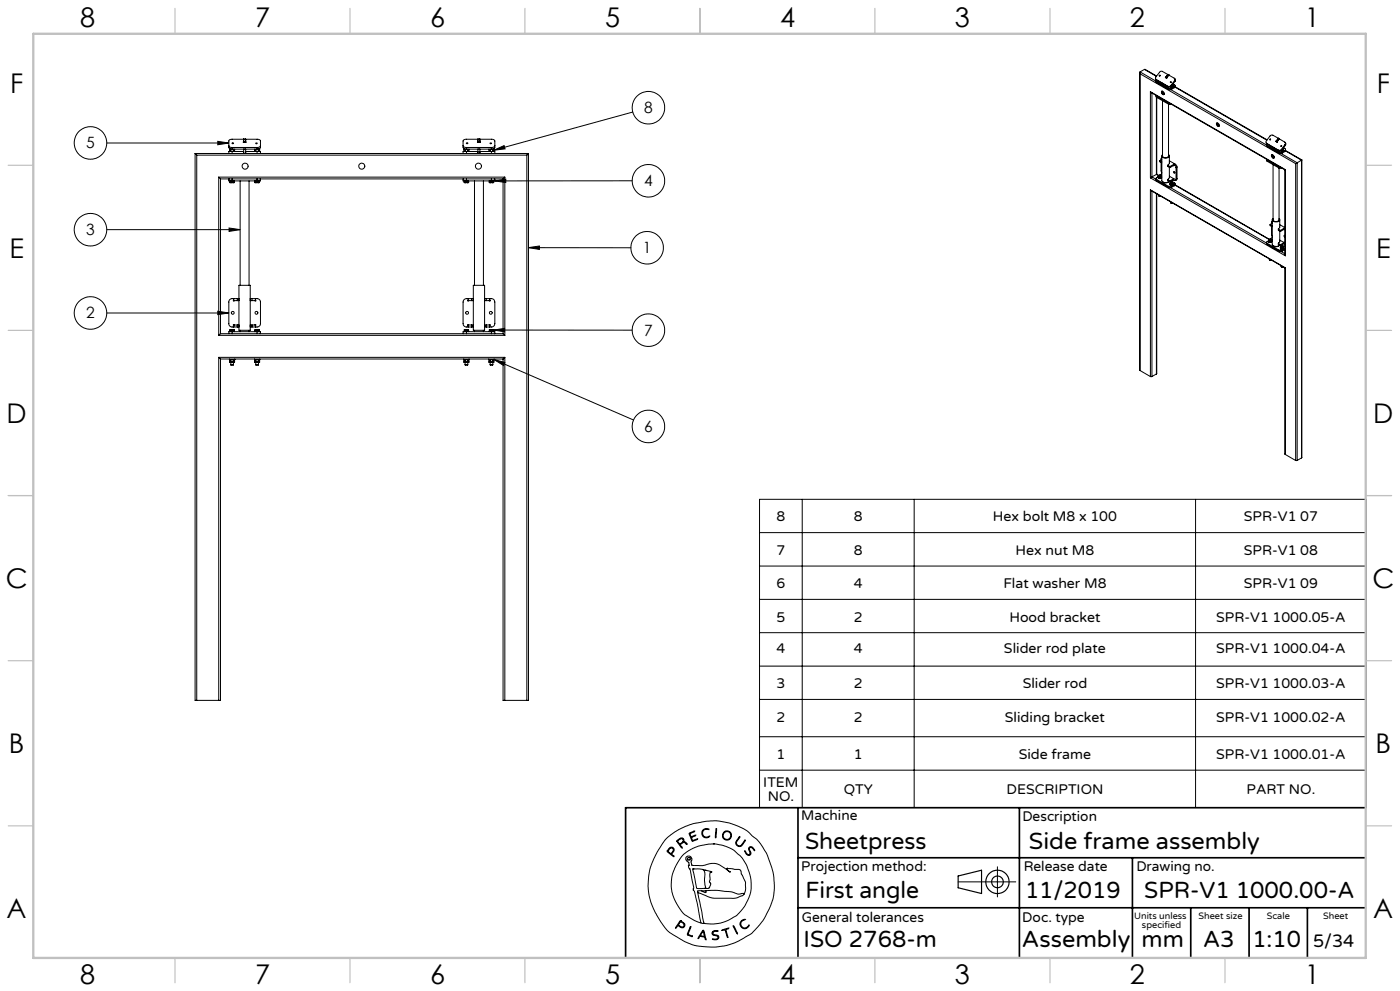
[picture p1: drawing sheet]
<svg xmlns="http://www.w3.org/2000/svg" width="420mm" height="297mm" viewBox="0 0 420 297" stroke-linecap="round" stroke-linejoin="round" font-family="sans-serif">
<g fill="none" stroke="#000" stroke-width=".3">
<path d="M189.8 33.6l-41.6 11.4M341.9 21.8l.1 89.3M342 21.6v.5M342 22.1l46.7 26.9M342 22.1v89M342 21.6l4.8 2.7M343.3 20.8l3.7 2M343.3 20.8l-1.3 .8M343.3 20.8l3.6 2.1M345.1 27.5l40.4 23.4M345.1 27.5v25.8M345.1 27.5l40.5 23.3"/>
<path d="M345.6 27.9v25.1M346.7 23.7l.3 .3M346.8 24.1l.2 .6M346.9 29.1v23.2M347 24l-.2 .1 .2 .3M347 28.9l-.2-.3 .1 .5 3.8 2.2h.7M347 24.4v.3M347 28.9v23.3M347 24l3.6 2.1M347 24.4l1.7 .9M347 24.7l1.7 .9M347 28.9l3.6 2"/>
<path d="M348 22.7l-.1 .1M348.5 27.3a.61 .61 0 0 1 .6 .4 .61 .61 0 0 1-.1 .7l-.5-.4zM348.6 27.6l.6 .4M348.6 27.3l.1 .6 .5 .4M348.7 25.6v-.7l.2 .2v.7M348.7 25.6l.2 .2M348.7 27.8l.5 .4M348.8 30.2v16.7M348.9 25.8l1.7 1M349.2 25.3l-.3 .2 1.7 .9M349.7 23.2l.3 .2M350 23.4h.1"/>
<path d="M350 23.3v.2M350 23.3h.1M350.3 22.3l-1.7-1h-.3l-1.5 1.7-.2 .5 .2 .3 3.6 2.1M350.3 22.3l-.6 .9M350.3 22.3l.4 .2M350.3 22.3l.3 .2M350.4 25.9l.2 .2M350.6 26.4h.9M350.6 26.8h.9M350.6 30.9l.4 .1M350.6 26.4v.4M350.6 30.9v16"/>
<path d="M350.6 22.5l1.8 1.1-.1 .6M350.6 22.5h.1M350.6 22.5l-.6 .8M350.6 22.5l-.6 .9M350.7 22.5h.1M351.1 26.1l.2 .1M351.2 26.8l28.7 16.7M351.3 25.6l-.6 .3h-.3M351.3 25.6l.1 .2M351.3 25.9v.3M351.3 24.7h.1M351.4 25.8l-.3 .3h-.5"/>
<path d="M351.5 26.4v.4M351.5 25.7h.1M351.5 25.7h.3M351.7 25.4l-.2 .2M351.8 26.1l-.5 .1M351.8 25.7v.4M351.9 25.5l-.4 .2M351.9 25.5l-.1 .2M351.9 25.4l-.1-.1 .1 .2M351.9 25.4l-.1 .7M351.9 25.1l.6 .5-.2 .3M351.9 25.4v.1"/>
<path d="M352.3 24.2l-1 1.4M352.3 24.2l.2 .2M352.3 25.9l-.8 .5M352.3 25.9v.4M352.3 26.3l-.8 .5M352.4 23.5l.2 .5-.1 .4M352.5 24.4l-1.1 1.4M352.5 26.1l27.5 15.9M352.5 26l-.2 .3M352.5 25.7v.3M352.5 26l27.6 15.9M365 36.9a.59 .59 0 0 1 .7 .3 .59 .59 0 0 1-.2 .7l-.5-.4z"/>
<path d="M365.1 37.1l.7 .4M365.1 36.8l.1 .6 .5 .4M365.1 37.4l.7 .3M32 42.9h36.7M58.5 46h11.1M58.5 46l.5 .5M58.5 46v163.9h.5M59 46.5h99M59 46.5v163.4M65.3 42.4l3.4 .5-3.4 .5zM65.6 53.1l.5 .5M65.6 53.1h85.8"/>
<path d="M65.6 53.1v47.4M66.1 53.6h3.5M66.1 53.6v46.4M68.7 43.7l.2 .4 .7 .1M68.7 53.6v.6h.9M68.9 45.3h.4M68.9 44.7l.2-.1zM68.9 45.3l.1 .1M68.9 44.7v.6M69 54.7h.3M69 54.7v-.4h8.8v.4M69.3 45.3l.3 .1"/>
<path d="M69.3 44.7v.6M69.3 54.7h.7M69.6 42.9l.5 .1zM69.6 54.7h.4M69.6 44.7l-.5-.1-.4-.3v-2.1l.4-.4 8.2-.1 .8 .3v2.2l-.1 .3-.9 .2M69.6 45.4h-.9v.6M69.6 44.2v.5M69.6 45.4v.6M69.6 53.6v1.1M69.6 54.7h-.3M69.6 44.2h7.5M69.6 44.7h7.5"/>
<path d="M69.6 46h7.5M69.6 45.4h3.5M69.6 53.6h7.5M70 45.3l-.4 .1M70 45.3h.4M70 44.7v.6M70.3 54.7h-.3M70.3 54.2v.5M70.4 45.3l-.1 .1M70.4 44.7v.6M72 54.2v31.3M73.1 42.5l-.2 .1h.3"/>
<path d="M73.1 41.7v1M73.1 44.7v1.3M73.1 42.6h.6M73.7 42.5l.1 .2-.3-.1M73.7 41.7h.1M73.7 41.7v1M73.7 44.7v1.3M73.7 45.4h3.4M74.7 54.2v31.3M76.4 45.3h.4M76.4 45.3l.1 .1M76.4 44.7v.6"/>
<path d="M76.5 54.7h.3M76.5 54.2v.5M76.8 45.3l.3 .1M76.8 42.9l.4 .1-.4 .1zM76.8 44.7v.6M76.8 54.7h.7M77.1 54.7h.4M77.1 46h62.8M77.1 45.4h1v.6M77.1 53.6h62.8M77.1 44.2v.5M77.1 45.4v.6"/>
<path d="M77.1 53.6v1.1M77.1 54.7h-.3M77.5 45.3l-.4 .1M77.5 45.3h.4M77.5 44.7v.6M77.7 44.6l.2 .1zM77.8 54.7h-.3M77.9 45.3l-.1 .1M77.9 44.7v.6M78.1 43.7l-.3 .4-.7 .1M78.1 53.6v.6h-1M138.9 43.7l.3 .4 .7 .1"/>
<path d="M138.9 53.6v.6h1M139.2 45.3h.4M139.2 44.7l.2-.1zM139.2 45.3l.1 .1M139.2 44.7v.6M139.3 54.7h.3M139.3 54.7v-.4h8.8v.4M139.6 45.3l.3 .1M139.6 44.7v.6M139.6 54.7h.7M139.9 54.7h.4M139.9 44.7l-.8-.2-.2-.3v-1.9l.5-.5 8.2-.1 .7 .2 .1 .4v1.9l-.1 .3-.9 .2"/>
<path d="M139.9 42.9l.5 .1-.3 .1zM139.9 45.4h-1v.6M139.9 44.2v.5M139.9 45.4v.6M139.9 53.6v1.1M139.9 54.7h-.3M139.9 44.2h7.5M139.9 44.7h7.5M139.9 46h7.5M139.9 45.4h3.5M139.9 53.6h7.5M140.3 45.3h.4"/>
<path d="M140.3 45.3l-.4 .1M140.3 44.7v.6M140.6 54.7h-.3M140.6 54.2v.5M140.7 45.3l-.1 .1M140.7 44.7v.6M142.3 54.2v31.3M143.4 42.5l-.2 .1h.3M143.4 42.6h.6M143.4 41.7v1M143.4 44.7v1.3M144 42.5l.1 .1h-.3"/>
<path d="M144 41.7h.1M144 41.7v1M144 44.7v1.3M144 45.4h3.4M145 54.2v31.3M146.7 45.3h.4M146.7 45.3l.1 .1M146.7 44.7v.6M146.8 54.7h.3M146.8 54.2v.5M147 42.9l.5 .1zM147.1 45.3l.3 .1"/>
<path d="M147.1 44.7v.6M147.1 54.7h.6M147.4 54.7h.3M147.4 46h11.1M147.4 45.4h1v.6M147.4 54.2h1M147.4 53.6h3.5M147.4 44.2v.5M147.4 45.4v.6M147.4 53.6v1.1M147.4 54.7h-.3M147.8 45.3h.4"/>
<path d="M147.8 45.3l-.4 .1M147.8 44.7v.6M148 44.6l.2 .1M148.1 54.7h-.4M148.2 45l3-1.4 .3 1zM148.2 45.3l-.1 .1M148.2 44.7v.6M148.4 54.2l3.3-.5v1zM148.4 43.7l-.3 .4-.7 .1M148.4 53.6v.6M150.9 53.6v46.4M151.4 53.1l-.5 .5"/>
<path d="M151.4 53.1v47.4M158 46.5v163.4M158.5 46l-.5 .5M158.5 46v163.9h-.5M189.7 54.2h-41.3M345.1 56.9l40.4 23.4M345.1 56.9l40.5 23.4M345.1 56.9v56M345.1 53.3l40.5 23.4M345.6 53l-.5 .3M345.6 53l1.2 .7M345.6 57.3v55.6"/>
<path d="M346.8 53.5l.2 .6M346.9 52.3l-1.3 .7M346.9 52.3l.8 .4M346.9 58v54.1M347 53.8v.3M347 53.8l3.6 2M347 54.1l3.6 2.1M347 52.2l-.1 .1M347 58.1l-.1 54M347 52.2l.9 .5M347.4 53l-.5 .4 .1 .4M347.4 52.9l.2 .5"/>
<path d="M347.4 52.9l.1 .2M347.5 53.1l.3 .1M347.5 53.1l.1 .1M347.5 53.3v.1M347.6 53.4l.5 .1M347.6 53.2v.2M347.6 53.2h.2M347.6 52.8l-.1 .3M347.6 53.4l.4 .1M347.6 52.8l-.2 .1M347.6 58.5l.1 .3 .5-.1M347.7 58.8h.4"/>
<path d="M347.7 58.8h.1M347.8 53.2l.3 .1M347.9 52.7l-.3 .1M347.9 48.2l.5 .2M347.9 48.2v.3l.5 .3M347.9 52.5v.3l.5 .3M347.9 52.5l.5 .2M348.1 53.3v.2M348.1 58.8h.1M348.2 53.2h-.4M348.2 53.2l-.1 .1M348.3 53.4l-.2 .1"/>
<path d="M348.3 53l-.1 .2M348.3 48.7v2.6l.2 .4M348.4 53.1l-.2 .1M348.4 48.4l.1 .1M348.4 48.8h.1M348.4 52.7l.1 .1M348.4 53.1h.1M348.4 52.7v.6l-.3 .2M348.4 48.4v.4M348.5 47.3l-.2 .6M348.5 46.7v7.4a1.38 1.38 0 0 0 2.2 .3M348.5 47.8l-.6 .4"/>
<path d="M348.5 52.1l-.6 .4M348.8 46.3l-.1 .2a.9 .9 0 0 0 .4 .9 .9 .9 0 0 0 1-.1l.6-.3-.1-.7M348.8 46.6a.94 .94 0 0 0 .9 .7 .94 .94 0 0 0 .9-.7M348.8 54.5l.6 .3 1.1-.3M350.4 49.5l.1 .4M350.4 53.8l.1 .5M350.5 49.6l.5 .3M350.5 49.9l.5 .3M350.5 49.6v.3M350.5 53.9v.4M350.5 53.9l.5 .3M350.5 54.3l.5 .2"/>
<path d="M350.6 55.8h.9M350.6 56.2h.9M350.6 55.8v.4M350.8 46.7v2.3l-.4 .5 .1 .1M350.8 50.2v3.1l-.4 .5 .1 .1M350.8 52.8l1.2 .7M350.8 48.2l1.6 .9M350.9 55l.2 .5M350.9 55l.1 .1M351 49.9v.3M351 54.2v.3M351 55.1l.3 .2"/>
<path d="M351 55.1l.1 .1M351 55.3v.2M351.1 55.5l.5 .1M351.1 55.2v.3M351.1 55.2l.2 .1M351.1 54.9l-.1 .2M351.1 54.9l-.2 .1M351.2 55.5l.3 .1M351.2 56.3l28.7 16.5M351.3 55.3h.3M351.4 54.3l1.1 .6-.2 .4M351.5 55.8v.4"/>
<path d="M351.5 54.8l-.4 .1M351.5 54.8l.4 .2M351.6 55.3v.3M351.8 55.2l-.5 .1M351.8 55.2l-.2 .1M351.9 55l-.1 .2M351.9 55.4l-.3 .2M351.9 55v.1M351.9 55.1l-.1 .1M351.9 55.1l-.3 .5M352 53.5l.1 .2M352.1 49.3l-.1 .3"/>
<path d="M352.1 53.7v.2M352.1 49.3l.2 .1M352.1 53.5h-.1M352.1 53.9l-1.1 .6M352.1 49.6l-1.1 .6M352.1 53.5l-1.1 .7M352.2 53.6l-.1 .1M352.3 49.4l.5 .8M352.3 55.3v.4M352.3 55.3l-.8 .5M352.3 55.7l-.8 .5M352.4 49.1l-.3 .2"/>
<path d="M352.4 49.1l.2 .1M352.4 51.6h.1M352.4 49.1l-1.4 .8M352.5 55.5l28.4 16.4M352.5 55.4l-.2 .3M352.5 55.1v.3M352.5 55.4l28.5 16.5M352.6 49.2l.5 .9M352.6 49.2l-.3 .2M352.8 53.8l-.1 .3-.6-.2M352.8 50.2v3.6M353.1 53.6l-.4 .5"/>
<path d="M353.1 50.1l-.3 .1M353.1 53.6l-.3 .2M353.1 50.1v3.5M379.9 42.9l.3 .2M379.9 43.2l.3 .6M380.2 43.1l-.2-.1-.1 .2 .3 .3M380.2 48l-.3-.3 .3 .6M380.2 48.3l3.6 2.1h.8M380.2 43.1l3.5 2.1M380.2 43.5l1.6 .9M380.2 43.5v.3M380.2 48v.3"/>
<path d="M380.2 43.8l1.6 1M380.2 48l3.5 2M381.1 41.9h.1M381.5 46.4a.59 .59 0 0 1 .7 .3 .59 .59 0 0 1-.2 .7l-.5-.5zM381.6 46.6l.7 .4M381.6 46.4v.4l.6 .6M381.6 46.9l.7 .3M381.8 44.8v-.7l.3 .1v.7M381.8 44.8l.3 .1M381.9 49.3v16.7M382.1 44.9l1.6 1M382.4 44.4l-.3 .2 1.6 1"/>
<path d="M382.8 42.3l.3 .2M382.8 42.3l.1 .1M382.9 42.4l.1 .1M383 42.5l.1 .1M383.1 42.5l.1 .1M383.2 42.4l-.2 .1M383.2 42.4v.1M383.5 41.4l-1.6-.9h-.6l-1.5 2.1 .2 .4 3.5 2M383.5 41.4l-.8 1h.2M383.5 41.4l.3 .2M383.5 41.4l-.7 .9M383.5 45l.2 .2"/>
<path d="M383.7 45.6h.9M383.7 45.9h.9M383.7 50l.4 .1M383.7 45.6v.3M383.7 50v16M383.8 41.6l1.7 1v.8M383.8 41.6h.1M383.8 41.6l-.6 .8M383.8 41.6l-.7 .9M383.9 41.6v.1M384.2 45.2l.3 .1M384.3 46l4.8 2.8"/>
<path d="M384.4 44.8l-.4 .2h-.5M384.4 44.8l.2 .1M384.5 45v.3M384.5 43.8h-.1M384.6 44.9l-.5 .3h-.4M384.7 44.9h.1M384.6 45.6v.3M384.7 44.9h.2M384.8 44.6l-.1 .2M384.9 45.2l-.4 .1M384.9 44.9v.3M385 44.7l-.3 .2"/>
<path d="M385 44.7l-.1 .2M385.1 44.6l-.2-.2 .1 .3M385.1 44.6l-.2 .6M385.1 44.3l.5 .4-.1 .4M385.1 44.6l-.1 .1M385.5 50.9l.1 25.8M385.5 45.1v.3M385.5 43.4l-1.1 1.4M385.5 43.4l.1 .2M385.5 45.1l-.9 .5M385.5 45.4l-.9 .5M385.5 42.7l.3 .3-.2 .6"/>
<path d="M385.6 50.8l-.1 .1M385.6 50.8v25.9M385.6 43.6l-1 1.3M385.7 45.1l-.2 .3M385.7 44.8v.3M385.7 45.1l4.9 2.8M385.7 45.2l4.8 2.8M388.7 49v89M389.1 48.8l-.4 .2M389.1 48.8v89.2M390.5 48l-1.4 .8M390.5 48v89.2"/>
<path d="M390.6 47.9l-.1 .1M390.6 47.9l-.1 89.3M32 68.8h40M68.7 68.3l3.3 .5-3.3 .6zM158.5 74.2l3.3-.5v1.1zM158.5 74.2l30.8 .1M351.2 60.5v.3h.5M351.3 60.8l.3 .1M351.6 60.8v.1M379.9 72.6l.3 .6M380.2 72.9v.3M380.2 72.9l3.5 2.1"/>
<path d="M380.2 73.2l3.5 2.1M380.6 72.1l-.6 .4 .2 .4M380.6 72.1l.1 .5M380.6 72.1v.1M380.6 72.2l.3 .2M380.6 72.2l.1 .2M380.6 72.4l.1 .1M380.7 72.6h.5M380.7 72.4v.2M380.7 72.4h.2M380.8 71.9l-.2 .3M380.8 72.6h.3"/>
<path d="M380.8 71.9l-.2 .2M380.8 77.6l.1 .3h.4M380.9 77.9h.3M380.9 72.4h.3M380.9 71.9h-.1M380.9 71.9h.1M381 71.9h-.2M381 67.3l.5 .3M381 67.3v.3l.5 .3M381 71.6v.3l.5 .3M381 71.6l.5 .3M381.2 72.4v.2"/>
<path d="M381.2 77.9h.1M381.4 72.3l-.5 .1M381.4 72.3l-.2 .1M381.5 72.1l-.1 .2M381.5 72.5l-.3 .1M381.5 67.9v2.4l.2 .6M381.5 72.2l-.1 .1M381.5 67.6h.2M381.5 67.9h.2M381.5 71.9h.2M381.5 72.2h.2M381.5 71.9v.6l-.3 .1"/>
<path d="M381.5 67.6v.3M381.6 66.5l-.1 .5M381.7 65.9v7.3a1.39 1.39 0 0 0 2.1 .3M381.7 66.9l-.7 .4M381.7 71.2l-.7 .4M381.9 65.5h-.1a.86 .86 0 0 0 .3 1 .86 .86 0 0 0 1 0l.8-.4-.2-.6M381.9 65.7a.94 .94 0 0 0 .9 .7 .94 .94 0 0 0 .9-.7M382 73.6a1.23 1.23 0 0 0 1.7 0M383.5 68.6l.1 .5M383.5 72.9l.1 .5M383.6 68.8l.5 .3M383.6 69.1l.5 .3"/>
<path d="M383.6 68.8v.3M383.6 73.1v.3M383.6 73.1l.5 .2M383.6 73.4l.5 .3M383.7 75.3h.9M383.7 75h.9M383.7 75v.3M383.9 65.9v2.3l-.4 .4 .1 .2M383.9 69.3v3.2l-.4 .4 .1 .2M383.9 72l1.3 .7M383.9 67.3l1.6 .9M384.1 74.1l.1 .5"/>
<path d="M384.1 69.1v.3M384.1 73.3v.4M384.1 74.1l.1 .1M384.1 74.4l.1 .2M384.2 74.2l.3 .2M384.2 74.2v.2M384.2 74.6l.5 .1M384.2 74.4v.2M384.2 74.4h.3M384.3 74l-.1 .2M384.3 74.6l.4 .1M384.3 74l-.2 .1"/>
<path d="M384.3 79.6l.1 .4 .4-.1M384.3 75.4l1.2 .7M384.4 80h.3M384.5 74.4l.2 .1M384.6 73.4l.9 .5M384.6 75v.3M384.7 73.9l-.4 .1M384.7 73.9l.3 .2M384.7 74.5v.2M384.7 80h.1M384.9 74.3l-.4 .1M384.9 74.3l-.2 .2"/>
<path d="M385 74.1l-.1 .2M385 74.5l-.3 .2M385 74.1l.1 .2M385.1 74.3h-.2M385.1 74.3l-.4 .4M385.2 72.7v.1M385.2 68.4v.4M385.2 72.8v.2M385.2 68.4l.3 .1M385.2 73l.3 .2M385.2 72.6v.1M385.2 73l-1.1 .7"/>
<path d="M385.3 72.7l-.1 .1M385.3 68.7l-1.2 .7M385.3 72.7l-1.2 .6M385.5 70.7l-.3-.1 .3 .4M385.5 74.5l-.9 .5M385.5 74.8l-.9 .5M385.5 68.3l-.3 .1M385.5 68.3l-1.4 .8M32 93.8h36.7M65.3 93.3l3.4 .5-3.4 .5zM69.3 98.9h.3M69.3 98.9h.7"/>
<path d="M69.3 98.9h-.3M69.6 99.4h-.9v.6M69.6 98.9v1.1M70 98.9h.3M70 98.9h.3v.5M70 98.9h-.4M70.1 90l-.1 .2 .3-.1M70.1 89.5v.6h1.1M70.3 97.4l-.3-.1 .1 .2M71.2 89.5h-1.6a.97 .97 0 0 0-.9 1v6.5a.96 .96 0 0 0 .9 1h1.6M71.2 90.1h.5M71.2 89.5h.5"/>
<path d="M71.2 98h.5M71.2 97.4h.5M71.2 89.5v.6M71.2 97.4v.6M71.2 97.4h-1.1v.6M71.7 85.5h3.4v13.5h-3.4zM72 99v.4M74.7 99v.4M75.1 90.1h.5M75.1 89.5h.5M75.1 98h.5M75.1 97.4h.5"/>
<path d="M75.6 89.5h1.5a1.02 1.02 0 0 1 1 1v6.5a1.02 1.02 0 0 1-1 1h-1.5M75.6 89.5v.6M75.6 97.4v.6M75.6 97.4h1v.6M76.5 97.4l.2-.1-.1 .2M76.5 98.9v.5M76.6 90l.1 .2-.2-.1M76.6 89.5v.6h-1M76.8 98.9h.3M76.8 98.9h.7M76.8 98.9h-.3M77.1 99.4h1v.6"/>
<path d="M77.1 98.9v1.1M77.5 98.9h.3M77.5 98.9h.3v.5l-8.8-.1v-.4M77.5 98.9h-.4M139.6 98.9h.7M139.6 98.9h.3M139.6 98.9h-.3M139.9 99.4h-1v.6M139.9 98.9v1.1M140.3 98.9h.3M140.3 98.9h.3v.5M140.3 98.9h-.4"/>
<path d="M140.4 90v.2l.2-.1M140.4 89.5v.6h1.1M140.6 97.4l-.3-.1 .1 .2M141.5 89.5h-1.6a1.02 1.02 0 0 0-1 1v6.5a1.02 1.02 0 0 0 1 1h1.6M141.5 90.1h.5M141.5 89.5h.5M141.5 97.4h.5M141.5 98h.5M141.5 89.5v.6M141.5 97.4v.6M141.5 97.4h-1.1v.6M142 85.5h3.4v13.5h-3.4z"/>
<path d="M142.3 99v.4M145 99v.4M145.4 90.1h.5M145.4 89.5h.5M145.4 97.4h.5M145.4 98h.5M145.9 89.5h1.5a1.02 1.02 0 0 1 1 1v6.5a1.02 1.02 0 0 1-1 1h-1.5M145.9 89.5v.6M145.9 97.4v.6M145.9 97.4h1v.6M146.8 97.4l.2-.1-.1 .2M146.8 98.9v.5"/>
<path d="M146.9 90l.1 .2-.2-.1M146.9 89.5v.6h-1M147.1 98.9h.6M147.1 98.9h.3M147.1 98.9h-.3M147.4 99.4h1v.6M147.4 98.9v1.1M147.7 98.9h.4M147.7 98.9h.4v.5l-8.8-.1v-.4M147.7 98.9h-.3M148.1 98.9l3.3-.5v1zM148.1 98.9l41.6 .1"/>
<path d="M385.5 80.3l.1 55.9M385.6 80.3h-.1M385.6 80.3v55.9M65.6 107.1l.5 .5M65.6 100.5h85.8M65.6 107.1h85.8M65.6 107.1v102.8M66.1 100h3.5M66.1 100l-.5 .5M66.1 107.6v102.3h-.5M66.1 107.6h84.8M68.8 107.6v.2h1.6v-.2"/>
<path d="M68.9 107.8h.4M68.9 108.5h.2M68.9 107.8v.7M69 107.8h-.1M69.1 108.5h.5M69.3 107.8h.7M69.3 109.3h.7M69.3 107.8v1.5M69.6 108.5h.6M69.6 100h7.5M70 108.5h-.4M70 107.8h.4"/>
<path d="M70 107.8v.7M70 108.5h.2M70 108.5v.8M70.3 107.8h.1M70.4 108.5h-.2M70.4 107.8v.7M76.3 107.8h1.6M76.3 107.6l.1 .9M76.4 107.8h.4M76.4 108.5h.2M76.5 107.8h-.1M76.6 108.5h.5"/>
<path d="M76.7 109.3h.8M76.7 108.5v.8M76.8 108.5h.3M76.8 107.8h.7M76.8 108.5h-.2M76.8 107.8v.7M77.1 108.5h.6M77.1 100h62.8M77.5 107.8h.4M77.5 108.5h-.4M77.5 108.5h.2M77.5 107.8v.7"/>
<path d="M77.5 108.5v.8M77.8 107.8h.1M77.9 108.5h-.2M77.9 107.6v.9M139.1 107.6v.2h1.6M139.2 107.8h.4M139.2 108.5h.2M139.2 107.8v.7M139.3 107.8h-.1M139.4 108.5h.5M139.5 109.3h.8M139.5 108.5v.8"/>
<path d="M139.6 108.5h.3M139.6 107.8h.7M139.6 108.5h-.2M139.6 107.8v.7M139.9 108.5h.6M139.9 100h7.5M140.3 107.8h.4M140.3 107.8v1.5M140.6 107.8h.1M140.7 108.5h-.2M140.7 107.6v.9M146.6 107.6v.2h1.6"/>
<path d="M146.7 107.8h.4M146.7 108.5h.2M146.7 107.8v.7M146.8 107.8h-.1M146.9 108.5h.5M147 109.3h.8M147.1 107.8h.7M147.1 107.8l-.1 1.5M147.4 108.5h.6M147.4 100h3.5M147.8 107.8h.4M147.8 107.8v1.5"/>
<path d="M148.1 107.8h.1M148.2 108.5h-.2M148.2 107.8l3.2 .8-.3 .9zM148.2 107.8l41.8 18.1M148.2 107.6v.9M150.9 100l.5 .5M150.9 107.6v102.3h.5M151.4 107.1l-.5 .5M151.4 107.1v102.8M342 111.1l3.1 1.8M345.1 112.9h.5M346.9 112.1l-1.3 .8"/>
<path d="M385.6 136.2l3.1 1.8M388.7 138h.4M390.5 137.2l-1.4 .8M227.9 149.6h182v92.4h-182zM227.9 159.6h182M240.7 149.6v92.4M274.2 149.6v92.4M358.7 149.6v92.4M227.9 169.6h182M227.9 179.6h182M227.9 189.6h182M227.9 199.6h182"/>
<path d="M59 209.9h6.6M151.4 209.9h6.6M227.9 209.6h182M227.9 220.8h182M227.9 230.8h182M200.2 251.1l3.5-2.5 3.4-1.5 4.8-1 3.1-.1 3.5 .6 3.9 1.4 1.8 1.1 3.1 2.7 2.7 4 1.3 3.5 .8 3.1 .2 4-.3 2.7-1 2.8-1.8 3.5-2.1 2.7a16.9 16.9 0 0 1-5.7 4l-3.2 1.2-3.1 .5-4.1-.1-2.6-.4-3.3-1.3-4.2-2.5-.9-.9-1.7-2.2-1.7-2.9-1.5-3.6-.6-2.9v-3.5l.5-3.1 1-2.8 1.6-2.9zM200.9 254.1l.7-.2 .5 .3 .1 .6-.3 .6a.64 .64 0 0 0-.3 .7 .64 .64 0 0 0 .6 .5l-.1 .2-1.5-1.3a.52 .52 0 0 1-.5-.4 .52 .52 0 0 1 .4-.6zM200.9 254.4l.4-.3 .4 .1 .3 .5-.1 .4a.66 .66 0 0 1-.5 .6 .66 .66 0 0 1-.8-.4l-.2-.3zM203 252l1.1-.8 .6-.1 .4 .5v.6l.6 .3 .4 .5-.9-.5-.7 .3a.5 .5 0 0 0-.4 .5 .5 .5 0 0 0 .4 .5l.1 .4-1.6-2zM203.4 251.9l.8-.5h.6l.2 .7-.5 .5a.59 .59 0 0 1-.6 .3 .59 .59 0 0 1-.5-.6l-.1-.2zM206.7 249.7l1.7-.6-1.2 .6a.66 .66 0 0 0 .2 .9 .66 .66 0 0 0 .9-.2l.4-.1-1.2 .7 .3 .9 1.3-.5 .2 .1-1.4 .6a1.39 1.39 0 0 1-.8-1.4zM208.2 249.1h.1"/>
<path d="M210.9 248.7l.7-.3 1.1 .1v.2l-.9-.2-.6 .2-.4 .6v.6l.5 .9 .6 .1 1-.2-1 .4-.9-.3-.5-1zM214 252.9h.1M214 252.9l2.7 .4 2.4 .9 1.1 .6 2.4 2.3 1.3 2.1 1.1 2.9 .3 1.9v2.6l-.4 1.8-1.4 3-2.6 3-2.6 1.5-2.3 .8-1.9 .2-2.9-.1M214 252.9l-4.4 .7-2.3 .9-2.1 1.4-1.2 1.4-1.3 2.3-1.1 3-.2 2.2 .2 2.5 .6 2 1.4 2.6 1.8 2.2 3 1.8 1.9 .7M214.9 248.4l-.1 2.5-.2 .2zM221.8 250.8l.2 .1-1.1 1.5 .1 .5 .4 .5h.9l1.1-1.6h.2l-1.1 1.7-.5 .2-.9-.3-.4-.7zM223.4 255l.9 1.1h.4l.3-.2-.4-1.4 .3-.7 .8 .1 .7 .9-.1 .2-.7-.9-.6-.1-.2 .5 .5 1.3-.5 .6-.9-.4zM299.2 259.8v9M204 276h.4l1.1 1-.1 .6-.4 .4-1-.2a.62 .62 0 0 0-.7-.3 .62 .62 0 0 0-.5 .6h-.2zM204.2 275.9h.1M204.2 276.2l.9 .7 .1 .5-.4 .4-.7-.2a.52 .52 0 0 1-.5-.4 .52 .52 0 0 1 .3-.6zM204.2 276.2h.1"/>
<path d="M207 277.8l.3-.1-.1 .3-.4 1.1a.7 .7 0 0 0-.3 .9 .7 .7 0 0 0 .8 .4l.5 .3-1.6-.6zM207.8 260.5l1 4.9a.82 .82 0 0 0 1.2 .9l1.5-.1M207.9 260.5h2.5l2.8 .7 .4 .2h-.2a.26 .26 0 0 0-.3-.1 .26 .26 0 0 0-.1 .4v1.9l-.2 .7 .4 .4-.1 .6-.4 .9h-1.2M207.9 260.5h-.1M207.9 260.4h.1M209.3 267.4l1.9 9.4M209.3 267.4l3.6 1.6 1.3 .2h6.3l2.3-.8 .4-.4M210.3 276.6l.9 .2M210.4 267h-1.1v.4M210.6 260.6l.5 .2 .4 .8-.2 2.5 .4 1.9-.2 .2M210.8 278.9l.1-.1a4.2 4.2 0 0 1 .9 2.6l-.1 .3-.1-.3a.68 .68 0 0 0-1-.7 .79 .79 0 0 0-1 .6l-.2-.1zM210.9 279.2l.4 1.3-.6 .1a.43 .43 0 0 1-.5-.3 .43 .43 0 0 1 .3-.6z"/>
<path d="M210.9 279.2h.1M211.5 260.8h.1M211.8 266.9l3.4-.1 4.3 .5 2.1 .7 1.5-.2 .1 .2M211.8 266.9v.6l-1.4-.5M211.8 266.9l-1.4 .1M213.8 279.2l.6-.3 1 .1-1.2 .2-.3 .3 .2 .5 1.4 .5 .2 .5-.4 .5-.5 .2-1.1-.2v-.2l1.4 .1 .3-.3-.2-.5-1.5-.5-.1-.5zM216.5 278.7l2.2-.5-.9 .4 .5 2.4-.8-2.3zM220 277.5l1.2 2.4zM222.4 275.9l.7-.3h.5l-.9 .4-.4 .5v.7l.5 .7 1 .2 .8-.9a.32 .32 0 0 1 .2 .4 .32 .32 0 0 1-.4 .2l-.8 .5-1-.2-.6-1.1zM223.2 268l.5-1.3v-2.3l-1.3-2.5-.2-1-.6-.3-3.5-.3a.85 .85 0 0 0 .8 .9l.2 .2-3-2-1.4-.6h-1.5l-2.4 .6h-3.2l-.3-1.1 .3-.6-.2-.6-.5-.5-.8 .1-.3 .3-.1 .5 1 1.1 .1 .7-.3 .1 .1 .3 .1 .6 .3 .2 1.1 5.3-.1 1a4.1 4.1 0 0 1 .8 2.6l1.5 7.2M287.4 264.3h17.3"/>
<circle cx="194.5" cy="32.3" r="4.9"/>
<circle cx="347.9" cy="22.6" r=".15"/>
<circle cx="351.2" cy="24.6" r=".15"/>
<circle cx="27.2" cy="42.9" r="4.9"/>
<circle cx="73.5" cy="49.8" r=".9"/>
<circle cx="108.5" cy="49.8" r=".9"/>
<circle cx="143.5" cy="49.8" r=".9"/>
<circle cx="194.5" cy="54.2" r="4.9"/>
<circle cx="352.3" cy="51.6" r=".24"/>
<circle cx="381" cy="41.8" r=".15"/>
<circle cx="384.4" cy="43.7" r=".15"/>
<circle cx="27.2" cy="68.9" r="4.9"/>
<circle cx="194.1" cy="74.3" r="4.9"/>
<circle cx="27.1" cy="93.8" r="4.9"/>
<circle cx="69.8" cy="93.7" r=".44"/>
<circle cx="76.9" cy="93.7" r=".43"/>
<circle cx="140.1" cy="93.7" r=".43"/>
<circle cx="147.2" cy="93.7" r=".43"/>
<circle cx="194.5" cy="98.9" r="4.9"/>
<circle cx="194.5" cy="127.8" r="4.9"/>
<circle cx="206.6" cy="257.4" r=".42"/>
<circle cx="218.1" cy="250.4" r="1.37"/>
<circle cx="218.1" cy="250.4" r="1.16"/>
</g>
<g fill="none" stroke="#000" stroke-width=".35">
<path d="M287.4 262.5l7.1-1.7v7l-7.1-1.7z"/>
<circle cx="299.2" cy="264.3" r="3.5"/>
<circle cx="299.2" cy="264.3" r="1.75"/>
</g>
<path d="M239.4 257.1h170.3M239.4 242.1v44.8M305.8 242.1v44.8M339.7 257.1v29.9M409.7 242.1h-222v45M239.4 272.1h170.3M357.2 272.1v14.8M374.7 272.1v14.8M392.2 272.1v14.8" fill="none" stroke="#000" stroke-width=".5"/>
<g fill="none" stroke="#c0c0c0" stroke-width=".35">
<path d="M52.5 2.5v7.5M105 2.5v7.5M157.5 2.5v7.5M210 2.5v7.5M262.5 2.5v7.5M315 2.5v7.5M367.5 2.5v7.5M2.5 49.5h7.5M410 49.5h7.5M2.5 99h7.5M410 99h7.5M2.5 148.5h7.5"/>
<path d="M410 148.5h7.5M2.5 198h7.5M410 198h7.5M2.5 247.5h7.5M410 247.5h7.5M52.5 287v7.5M105 287v7.5M157.5 287v7.5M210 287v7.5M262.5 287v7.5M315 287v7.5M367.5 287v7.5"/>
</g>
<path d="M10 10.1h399.7v277h-399.7z" fill="none" stroke="#c0c0c0" stroke-width=".7"/>
<path d="M158.5 74.2l3.3-.5v1.1zM68.7 68.3l3.3 .5-3.3 .6zM148.4 54.2l3.3-.5v1zM65.3 42.4l3.4 .5-3.4 .5zM148.2 107.8l3.2 .8-.3 .9zM148.2 45l3-1.4 .3 1zM148.1 98.9l3.3-.5v1zM65.3 93.3l3.4 .5-3.4 .5z" fill="#000"/>
<g font-size="8.1">
<text x="24" y="8">8</text>
<text x="76.5" y="8">7</text>
<text x="129" y="8">6</text>
<text x="181.5" y="8">5</text>
<text x="234" y="8">4</text>
<text x="286.5" y="8">3</text>
<text x="339" y="8">2</text>
<text x="391.5" y="8">1</text>
<text x="3" y="27.7">F</text>
<text x="413" y="27.7">F</text>
<text x="2.8" y="77.2">E</text>
<text x="412.8" y="77.2">E</text>
<text x="2" y="126.7">D</text>
<text x="412" y="126.7">D</text>
<text x="1.7" y="176.2">C</text>
<text x="411.7" y="176.2">C</text>
<text x="2.7" y="225.7">B</text>
<text x="412.7" y="225.7">B</text>
<text x="2" y="275.2">A</text>
<text x="412" y="275.2">A</text>
<text x="24" y="295">8</text>
<text x="76.5" y="295">7</text>
<text x="129" y="295">6</text>
<text x="181.5" y="295">5</text>
<text x="234" y="295">4</text>
<text x="286.5" y="295">3</text>
<text x="339" y="295">2</text>
<text x="391.5" y="295">1</text>
</g>
<g font-size="7.1">
<text x="241.5" y="254.4">Sheetpress</text>
<text x="308.7" y="254.4">Side frame assembly</text>
<text x="241.6" y="269.2">First angle</text>
<text x="307.5" y="269.2">11/2019</text>
<text x="343.3" y="269.2">SPR-V1 1000.00-A</text>
<text x="241.1" y="283.7">ISO 2768-m</text>
<text x="306.6" y="283.9">Assembly</text>
<text x="342.5" y="283.9">mm</text>
<text x="360.9" y="283.8">A3</text>
<text x="375.7" y="283.9">1:10</text>
</g>
<text font-size="5.4" x="393.9" y="283.7">5/34</text>
<g font-size="4.7">
<text x="193.3" y="33.9">8</text>
<text x="25.9" y="44.5">5</text>
<text x="193.3" y="55.8">4</text>
<text x="25.9" y="70.5">3</text>
<text x="192.9" y="75.9">1</text>
<text x="25.9" y="95.4">2</text>
<text x="193.3" y="100.6">7</text>
<text x="193.3" y="129.5">6</text>
</g>
<g font-size="4.2">
<text x="233" y="156.3">8</text>
<text x="256.2" y="156.3">8</text>
<text x="297.9" y="156.3">Hex bolt M8 x 100</text>
<text x="373.2" y="156.3">SPR-V1 07</text>
<text x="233" y="166.3">7</text>
<text x="256.2" y="166.3">8</text>
<text x="304.7" y="166.3">Hex nut M8</text>
<text x="373.2" y="166.3">SPR-V1 08</text>
<text x="233" y="176.3">6</text>
<text x="256.2" y="176.3">4</text>
<text x="301" y="176.3">Flat washer M8</text>
<text x="373.2" y="176.3">SPR-V1 09</text>
<text x="233" y="186.3">5</text>
<text x="256.2" y="186.3">2</text>
<text x="302.8" y="186.3">Hood bracket</text>
<text x="364.9" y="186.3">SPR-V1 1000.05-A</text>
<text x="233" y="195.7">4</text>
<text x="256.2" y="195.7">4</text>
<text x="301.2" y="195.7">Slider rod plate</text>
<text x="364.9" y="195.7">SPR-V1 1000.04-A</text>
<text x="233" y="206.3">3</text>
<text x="256.2" y="206.3">2</text>
<text x="306.8" y="206.3">Slider rod</text>
<text x="364.9" y="206.3">SPR-V1 1000.03-A</text>
<text x="233" y="216.3">2</text>
<text x="256.2" y="216.3">2</text>
<text x="301.5" y="216.3">Sliding bracket</text>
<text x="364.9" y="216.3">SPR-V1 1000.02-A</text>
<text x="233" y="227.4">1</text>
<text x="256.2" y="227.4">1</text>
<text x="305.6" y="227.4">Side frame</text>
<text x="364.9" y="227.4">SPR-V1 1000.01-A</text>
<text x="229" y="235.9">ITEM</text>
<text x="253.1" y="238">QTY</text>
<text x="301.9" y="238">DESCRIPTION</text>
<text x="374" y="238">PART NO.</text>
<text x="230.3" y="240.2">NO.</text>
<text x="240.4" y="245.9">Machine</text>
<text x="306.7" y="246.1">Description</text>
<text x="240.4" y="261.1">Projection method:</text>
<text x="307.1" y="261">Release date</text>
<text x="340.9" y="261">Drawing no.</text>
<text x="240.5" y="276.4">General tolerances</text>
<text x="306.7" y="276.3">Doc. type</text>
</g>
<g font-size="2.8">
<text x="340.3" y="275.3">Units unless</text>
<text x="359.6" y="275.3">Sheet size</text>
<text x="380" y="275.3">Scale</text>
<text x="396.9" y="275.3">Sheet</text>
<text x="342.6" y="278.2">specified</text>
</g>
</svg>
